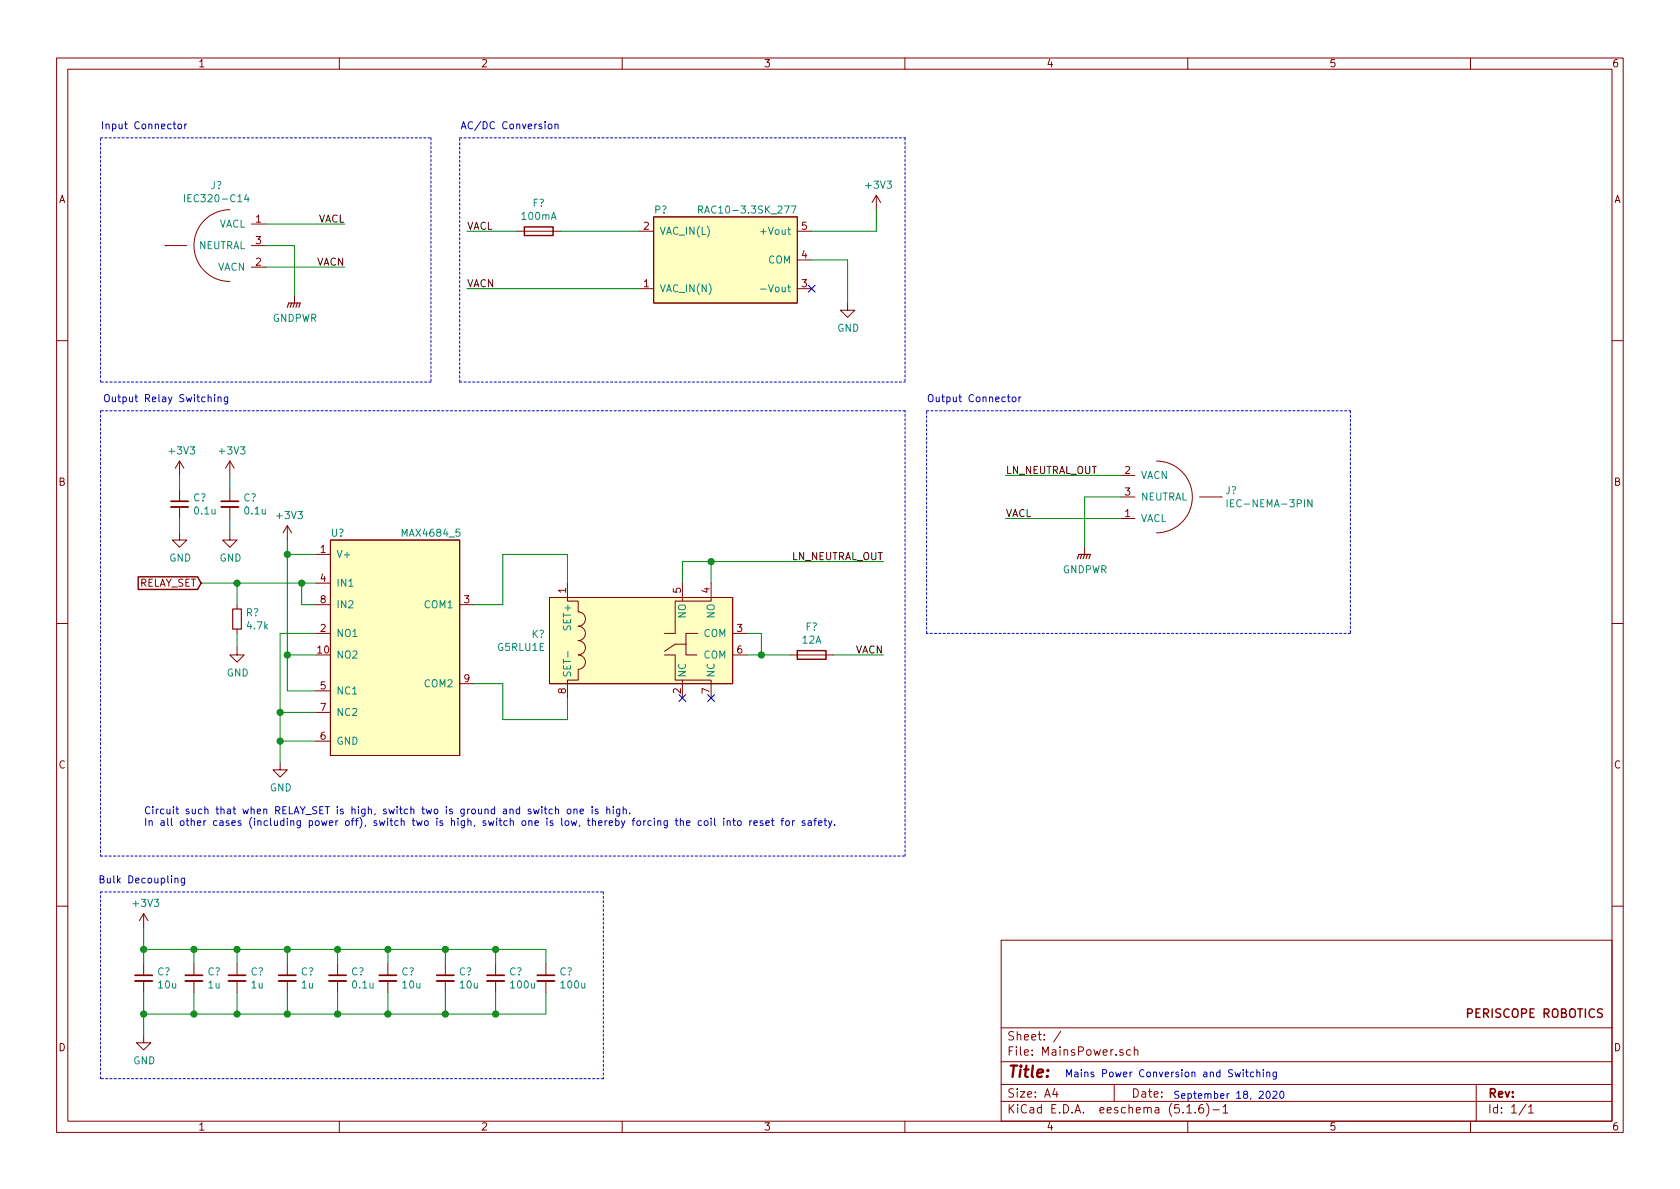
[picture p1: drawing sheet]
<svg xmlns="http://www.w3.org/2000/svg" width="297mm" height="210mm" viewBox="0 0 297 210" stroke-linecap="round" stroke-linejoin="round" font-family="sans-serif">
<g fill="none" stroke="#840000" stroke-width=".18">
<path d="M10 10.3h277v189.9h-277zM12 12.2h273v186.1h-273zM60 10.3v1.9M110 10.3v1.9M160 10.3v1.9M210 10.3v1.9M260 10.3v1.9M40.6 37.1a6.3 6.3 0 0 0-6.3 6.3 6.3 6.3 0 0 0 6.3 6.4M44.4 39.6h2.6M115.6 38.3h25.4v15.3h-25.4zM154.9 34.5l-.7 1.3M154.9 34.5v2.6"/>
<path d="M154.9 34.5l.8 1.3M29.2 43.4h.1M29.2 43.4h3.8M44.4 43.4h2.6M44.4 47.2h2.6M52.1 52.3v1.3M91.4 40.9h7.7M113 40.9h2.6M113 51h2.6M141 40.9h2.5M141 51h2.5M141 46h2.5"/>
<path d="M149.9 53.6v1.3h1.2l-1.2 1.2-1.3-1.2h1.3M10 60.2h2M285 60.2h2M31.7 94.2v1.3h1.3l-1.3 1.3-1.2-1.3h1.2M31.7 81.5l-.7 1.3M31.7 81.5v2.6M31.7 86.6v2M31.7 89.7v2M31.7 81.5l.8 1.3M40.6 94.2v1.3h1.3l-1.3 1.3-1.2-1.3h1.2M40.6 81.5l-.7 1.3M40.6 81.5v2.6"/>
<path d="M40.6 86.6v2M40.6 89.7v2M40.6 81.5l.8 1.3M50.8 93l-.8 1.2M50.8 93v2.5M50.8 93l.8 1.2M55.9 98h2.5M58.4 95.5h22.9v38.1h-22.9zM191.8 96.8v1.2M198.1 87.9h2.6M198.1 91.7h2.6M198.1 84.1h2.6"/>
<path d="M204.5 81.5a6.3 6.3 0 0 1 6.3 6.4 6.3 6.3 0 0 1-6.3 6.3M212.1 87.9h3.8M215.9 87.9h.1M10 110.3h2M41.9 114.5v1.3h1.3l-1.3 1.3-1.3-1.3h1.3M41.9 106.9v.8M41.9 111.2v.8M55.9 112h2.5M55.9 106.9h2.5M55.9 103.1h2.5M81.3 106.9h2.5M97.2 105.7h32.3v15.2h-32.3z"/>
<path d="M100.3 103.1v3.2h1.9v1.9a1.27 1.27 0 0 1 1.3 1.3 1.27 1.27 0 0 1-1.3 1.2 1.27 1.27 0 0 1 1.3 1.3 1.27 1.27 0 0 1-1.3 1.3 1.27 1.27 0 0 1 1.3 1.2 1.27 1.27 0 0 1-1.3 1.3 1.27 1.27 0 0 1 1.3 1.3 1.27 1.27 0 0 1-1.3 1.3v1.9h-1.9v3.1M117.5 115.8h1.9v4.5h1.2M120.6 103.1v3.2M121.3 105.7h.1M121.3 113.9v1.9h1.9M121.3 113.9h-1.9l-1.9 1.3M123.2 112h.1M123.2 112h-1.9v1.9M125.7 103.1v3.2h-6.3v5.7h-1.9M129.5 115.8h2.6M129.5 112h2.6M139.7 115.8h7.6"/>
<path d="M285 110.3h2M49.5 134.9v1.2h1.3l-1.3 1.3-1.2-1.3h1.2M55.9 122.2h2.5M55.9 131.1h2.5M55.9 126h2.5M81.3 120.9h2.5M120.6 123.4v-3.1h5.1v3.1M10 160.2h2M25.4 161.5v2.6M25.4 170.4v2.1M25.4 173.5v2M25.4 161.5l-.8 1.3"/>
<path d="M25.4 161.5l.8 1.3M34.3 170.4v2.1M34.3 173.5v2M41.9 170.4v2.1M41.9 173.5v2M50.8 170.4v2.1M50.8 173.5v2M59.7 170.4v2.1M59.7 173.5v2M68.6 170.4v2.1M68.6 173.5v2M78.7 170.4v2.1"/>
<path d="M78.7 173.5v2M87.6 170.4v2.1M87.6 173.5v2M96.5 170.4v2.1M96.5 173.5v2M177 166.3h108v32h-108zM285 160.2h2M25.4 183.1v1.3h1.3l-1.3 1.3-1.3-1.3h1.3M60 198.3v1.9M110 198.3v1.9M160 198.3v1.9M177 194.8h108"/>
<path d="M177 191.8h108M177 187.8h108M177 181.8h108M186.5 192.5l-.4 1h1M186.8 193v1M187.6 182.3l-1.3 2M197 191.8v3M198.6 185.7a.37 .37 0 0 0-.6 .1v.2l.6 .2v.1l-.2 .3-.4-.1M199.9 185.7l-.4-.1-.3 .3 .1 .6 .2 .1 .4-.1M200.6 185.7a.37 .37 0 0 1 .6 .1v.8M200.6 185.1v1.5M209.8 195.8l.5-.5v1.5"/>
<path d="M209.8 196.8h.9M210 198.3v1.9M211.3 196.7v.1M212.7 195.3a.59 .59 0 0 0-.7 .7v.7l.2 .1 .6-.1v-.5l-.1-.2-.5-.1-.2 .3M213.3 195.1a1.71 1.71 0 0 1 0 2.3M214.5 196.3h1.1M216.3 195.8l.4-.5v1.5M216.3 196.8h.8M260 198.3v1.9M261 191.8v6.5M269.8 195.2l-1.2 2M270.3 195.8l.4-.5v1.5"/>
<path d="M270.3 196.8h.8"/>
</g>
<path d="M92.7 40.1h5.1v1.6h-5.1zM24.4 102h10.5l.7 1.1-.7 1.1h-10.5zM141 115.1h5v1.5h-5zM283.3 178.5l-.6-.1-.3 .3 .1 .3 .7 .3v.5a.62 .62 0 0 1-.8 0" fill="none" stroke="#840000" stroke-width=".25"/>
<path d="M30.2 89.7h3.1M39.1 89.7h3.1M23.9 173.5h3M32.8 173.5h3M40.4 173.5h3M49.3 173.5h3M58.2 173.5h3M67.1 173.5h3M77.2 173.5h3.1M86.1 173.5h3.1M95 173.5h3" fill="none" stroke="#840000" stroke-width=".33"/>
<path d="M30.2 88.6h3.1M39.1 88.6h3.1M23.9 172.5h3M32.8 172.5h3M40.4 172.5h3M49.3 172.5h3M58.2 172.5h3M67.1 172.5h3M77.2 172.5h3.1M86.1 172.5h3.1M95 172.5h3" fill="none" stroke="#840000" stroke-width=".3"/>
<path d="M32.6 34.4v1.3M43.6 34.4l-.3 .8h.7M43.9 34.8v.9M123.5 37.1l.7-.1v-.5l-.2-.1h-.5v1.3M123.8 37.1l.4 .6M139.9 36.4h.8l-.5 1.3M134.5 51.1h1M217 88.4v1.2M232 88.4v1.2l-.8-1.2v1.2M100.4 115.2v1" fill="none" stroke="#008484" stroke-width=".18"/>
<path d="M50.8 54.4l.3-.8h2l-.3 .8M51.6 53.6l-.3 .8M52.1 53.6l-.3 .8M52.6 53.6l-.3 .8M190.5 98.8l.3-.8h2l-.3 .8M191.3 98l-.3 .8M191.8 98l-.3 .8M192.3 98l-.3 .8M41.1 107.7h1.6v3.5h-1.6z" fill="none" stroke="#840000" stroke-width=".2"/>
<g fill="#ffffc2" stroke="#ffffc2" stroke-width=".18">
<path d="M97.2 105.7h32.3v15.2h-32.3z"/>
<path d="M58.4 95.5h22.9v38.1h-22.9z"/>
<path d="M115.6 38.3h25.4v15.3h-25.4z"/>
</g>
<g fill="none" stroke="#0000c2" stroke-width=".18" stroke-dasharray=".4 .4">
<path d="M17.8 24.4h58.4M76.2 24.4v43.2M81.3 24.4h78.7M160 24.4v43.2M17.8 67.6v-43.2M17.8 72.6v78.8M76.2 67.6h-58.4M81.3 67.6v-43.2M81.3 67.6h78.7M160 72.6h-142.2M163.8 72.6h75M238.8 72.6v39.4"/>
<path d="M163.8 112v-39.4M238.8 112h-75M17.8 157.7h88.9M17.8 151.4h142.2M106.7 157.7v33M160 151.4v-78.8M17.8 190.7v-33M106.7 190.7h-88.9"/>
</g>
<g fill="none" stroke="#008400" stroke-width=".18">
<path d="M47 39.6h14M154.9 37.1v3.8h-11.4M47 43.4h5.1v8.9M47 47.2h14M82.5 40.9h8.9M82.5 51h30.5M99.1 40.9h13.9M143.5 46h6.4v7.6M31.7 84.1v2.5M31.7 91.7v2.5M40.6 84.1v2.5M40.6 91.7v2.5"/>
<path d="M50.8 95.5v26.7h5.1M50.8 98h5.1M125.7 99.3v3.8M156.2 99.3h-35.6v3.8M177.8 91.7h20.3M177.8 84.1h20.3M198.1 87.9h-6.3v8.9M35.6 103.1h20.3M41.9 103.1v3.8M41.9 112v2.5M50.8 115.8h5.1M53.3 103.1v3.8h2.6"/>
<path d="M55.9 112h-6.4v22.9M100.3 103.1v-5.1h-11.4v8.9h-5.1M132.1 115.8h7.6M132.1 112h2.5v3.8M147.3 115.8h8.9M49.5 131.1h6.4M49.5 126h6.4M83.8 120.9h5.1v6.3h11.4v-3.8M25.4 164.1v6.3M25.4 175.5v7.6M25.4 167.9h71.1v2.5M34.3 167.9v2.5"/>
<path d="M34.3 175.5v3.8M41.9 167.9v2.5M41.9 175.5v3.8M50.8 167.9v2.5M50.8 175.5v3.8M59.7 167.9v2.5M59.7 175.5v3.8M68.6 167.9v2.5M68.6 175.5v3.8M78.7 167.9v2.5M78.7 175.5v3.8M87.6 167.9v2.5"/>
<path d="M87.6 175.5v3.8M96.5 175.5v3.8h-71.1"/>
</g>
<g fill="none" stroke="#0000c2" stroke-width=".18">
<path d="M30.6 21.9h.5M30.8 21.5v1.1l.3 .2M31.6 22l.3-.1 .2 .2-.1 .6-.3 .1-.3-.3zM32.7 21.9v.9M33 21.9l-.3 .3M81.6 22.8l.4-1.3 .4 1.3M81.7 22.4h.6M18.5 69.9l.3-.1a.45 .45 0 0 1 .5 .4v.4l-.1 .4h-.5a.92 .92 0 0 1-.2-1.1zM19.9 70.2v.8h.3l.2-.1M40.3 70.2v1l-.3 .3-.3-.1M40.3 70.3l-.4-.1-.3 .2 .2 .6h.5M178.1 70.2h.5"/>
<path d="M178.3 69.8v1.1l.3 .1M179.1 70.3l.3-.1 .2 .2-.1 .6h-.3l-.3-.2zM180.2 70.2v.8M180.5 70.2l-.3 .2M17.7 155.5l.5-.1 .2-.2-.1-.2-.6-.1v1.2h.5l.2-.1v-.3l-.3-.2M32.6 155.3v1l-.2 .3-.3-.1M32.6 155.3h-.3l-.3 .2 .2 .6h.4M94.3 143.1l.3 .8 .2-.6 .3 .6 .2-.8M95.8 142.6v.2M95.8 143.1v.8M96.2 143.1h.5M96.4 142.6v1.1l.3 .2"/>
<path d="M97.7 143.1h-.4l-.2 .2 .1 .6h.5M98.2 143.2l.2-.1h.3l.1 .8M98.2 142.6v1.3M100.3 143.2l.2-.1 .4 .1v.5l-.1 .2h-.3l-.2-.1zM101.5 143.2l.2-.1h.3v.8M101.5 143.1v.8M102.6 143.5l.6-.1-.1-.3h-.4l-.1 .2v.6h.5M104.7 142.6v.2M104.7 143.1v.8M105.7 143.1h-.3l-.2 .2 .1 .1 .4 .2v.3h-.5M107.3 143.2l.2-.1h.3v.8M107.3 142.6v1.3"/>
<path d="M108.4 142.6v.2M108.4 143.1v.8M109.6 143.1l-.1 1.1-.2 .1h-.3M109.6 143.1h-.4l-.2 .2 .1 .6h.5M110.2 143.2l.2-.1h.3v.8M110.2 142.6v1.3M111.3 143.8v.1M119.4 145.1h.5M119.6 144.7v1.1l.3 .2M120.3 145.3l.2-.2 .3 .1v.8M120.3 144.7v1.3M121.4 145.5l.6-.1-.1-.2-.3-.1-.2 .2v.6h.5"/>
<path d="M124 145.2l-.3-.1-.3 .3 .1 .5h.5M124.6 145.2l.3-.1 .3 .3-.1 .5-.3 .1-.3-.3zM125.7 144.7v.1M125.7 145.1v.9M126.3 144.7v1.1l.2 .2M128 144.7v.1M128 145.1v.9M128.6 145.3l.2-.2 .3 .1v.8M128.6 145.1v.9M129.5 145.1h.5M129.7 144.7v1.1l.3 .2M130.5 145.2l.3-.1 .3 .3-.2 .5-.3 .1-.2-.3z"/>
<path d="M132.6 145.1v.9M132.9 145.1l-.3 .3M133.3 145.5l.6-.1-.1-.2-.3-.1-.2 .2v.6h.5M134.9 145.2l-.3-.1-.2 .2v.2l.5 .1v.3h-.5M135.4 145.5l.6-.1v-.2l-.4-.1-.2 .2 .1 .6h.5M136.4 145.1h.5M136.6 144.7v1.1l.3 .2M138.1 145.1h.5M138.6 144.7l-.3 .2v1.1M139 145.2l.3-.1 .2 .2v.6l-.3 .1-.3-.3zM140.1 145.1v.9M140.5 145.1l-.4 .3"/>
<path d="M142.3 145.2l-.3-.1-.2 .2 .1 .2 .4 .1v.3h-.5M142.9 145.2h.5l.1 .8M143.5 145.4l-.5 .1-.2 .2 .1 .2h.6M143.9 145.1h.4M144.3 144.7l-.2 .2v1.1M144.7 145.5l.6-.1v-.2l-.4-.1-.2 .2 .1 .6h.5M145.7 145.1h.5M145.9 144.7v1.1l.3 .2M146.5 145.1l.3 .9M147.1 145.1l-.4 1.2-.2 .1M147.6 145.8v.2M188.6 190.4v-1.3l.4 1 .4-1v1.3"/>
<path d="M190 189.6h.5l.1 .8M190.6 189.9h-.4l-.2 .2v.3h.6M191.2 189.1v.2M191.2 189.6v.8M191.8 189.7l.2-.1h.3l.1 .8M191.8 189.6v.8M208.4 193h-.5l-.2 .2 .1 .3 .6 .2v.4l-.2 .1h-.5M208.9 193.8l.6-.1v-.3h-.4l-.2 .2 .1 .6h.5M210.1 193.4h.3l.3 .2-.2 .6h-.4M210.1 193.4v1.3M224 189.7l.2-.1h.3v.8M225.7 189.6v1l-.3 .2h-.3"/>
<path d="M225.7 189.6h-.4l-.2 .2 .1 .6h.5"/>
</g>
<g fill="#008400" stroke="#008400" stroke-width=".25">
<circle cx="49.5" cy="131.1" r=".51"/>
<circle cx="49.5" cy="126" r=".51"/>
<circle cx="50.8" cy="179.3" r=".51"/>
<circle cx="53.3" cy="103.1" r=".51"/>
<circle cx="59.7" cy="167.9" r=".51"/>
<circle cx="41.9" cy="167.9" r=".51"/>
<circle cx="41.9" cy="179.3" r=".51"/>
<circle cx="34.3" cy="167.9" r=".51"/>
<circle cx="34.3" cy="179.3" r=".51"/>
<circle cx="25.4" cy="179.3" r=".51"/>
<circle cx="25.4" cy="167.9" r=".51"/>
<circle cx="50.8" cy="167.9" r=".51"/>
<circle cx="50.8" cy="115.8" r=".51"/>
<circle cx="59.7" cy="179.3" r=".51"/>
<circle cx="50.8" cy="98" r=".51"/>
<circle cx="87.6" cy="179.3" r=".51"/>
<circle cx="78.7" cy="179.3" r=".51"/>
<circle cx="41.9" cy="103.1" r=".51"/>
<circle cx="68.6" cy="167.9" r=".51"/>
<circle cx="68.6" cy="179.3" r=".51"/>
<circle cx="78.7" cy="167.9" r=".51"/>
<circle cx="134.6" cy="115.8" r=".51"/>
<circle cx="87.6" cy="167.9" r=".51"/>
<circle cx="125.7" cy="99.3" r=".51"/>
</g>
<path d="M142.9 50.4l1.2 1.3M144.1 50.4l-1.2 1.3M120 122.8l1.3 1.2M121.3 122.8l-1.3 1.2M125.1 122.8l1.2 1.2M126.3 122.8l-1.2 1.2" fill="none" stroke="#000084" stroke-width=".18"/>
<text font-size="2.8" fill="#840000" x="178" y="190.5">Title:</text>
<g font-size="2.1" fill="#840000">
<text x="259" y="180">PERISCOPE ROBOTICS</text>
<text x="178" y="184">Sheet: /</text>
<text x="178" y="186.7">File: MainsPower.sch</text>
<text x="178" y="196.9">KiCad E.D.A. eeschema (5.1.6)-1</text>
<text x="178" y="194.1">Size: A4</text>
<text x="200" y="194.1">Date:</text>
<text x="263" y="194.1">Rev:</text>
<text x="263" y="196.9">Id: 1/1</text>
</g>
<g font-size="1.8" fill="#840000">
<text x="35" y="11.9">1</text>
<text x="85" y="11.9">2</text>
<text x="135" y="11.9">3</text>
<text x="185" y="11.9">4</text>
<text x="235" y="11.9">5</text>
<text x="285" y="11.9">6</text>
<text x="10.4" y="35.9">A</text>
<text x="285.4" y="35.9">A</text>
<text x="45.2" y="39.4">1</text>
<text x="113.8" y="40.6">2</text>
<text x="141.8" y="40.6">5</text>
<text x="45.2" y="47">2</text>
<text x="45.2" y="43.2">3</text>
<text x="141.8" y="45.7">4</text>
<text x="113.8" y="50.8">1</text>
<text x="141.8" y="50.8">3</text>
<text x="198.9" y="83.8">2</text>
<text x="10.4" y="85.9">B</text>
<text x="198.9" y="87.6">3</text>
<text x="285.4" y="85.9">B</text>
<text x="198.9" y="91.4">1</text>
<text x="56.7" y="97.8">1</text>
<text x="24.4" y="103.8">RELAY_SET</text>
<text x="56.7" y="102.9">4</text>
<text x="56.7" y="106.7">8</text>
<text x="82.1" y="106.7">3</text>
<text x="100.1" y="104.9" transform="rotate(-90 100.1 104.9)">1</text>
<text x="120.4" y="104.9" transform="rotate(-90 120.4 104.9)">5</text>
<text x="125.5" y="104.9" transform="rotate(-90 125.5 104.9)">4</text>
<text x="56.7" y="111.8">2</text>
<text x="130.3" y="111.8">3</text>
<text x="56.2" y="115.6">10</text>
<text x="130.3" y="115.6">6</text>
<text x="56.7" y="121.9">5</text>
<text x="56.7" y="125.7">7</text>
<text x="82.1" y="120.6">9</text>
<text x="100.1" y="122.7" transform="rotate(-90 100.1 122.7)">8</text>
<text x="120.4" y="122.7" transform="rotate(-90 120.4 122.7)">2</text>
<text x="125.5" y="122.7" transform="rotate(-90 125.5 122.7)">7</text>
<text x="56.7" y="130.8">6</text>
<text x="10.4" y="135.9">C</text>
<text x="285.4" y="135.9">C</text>
<text x="10.4" y="185.9">D</text>
<text x="285.4" y="185.9">D</text>
<text x="35" y="199.9">1</text>
<text x="85" y="199.9">2</text>
<text x="135" y="199.9">3</text>
<text x="185" y="199.9">4</text>
<text x="235" y="199.9">5</text>
<text x="285" y="199.9">6</text>
</g>
<g font-size="1.8" fill="#0000c2">
<text x="17.8" y="22.9">Input Connector</text>
<text x="83.2" y="22.9">AC/DC Conversion</text>
<text x="20.8" y="71.1">Output Relay Switching</text>
<text x="163.8" y="71.1">Output Connector</text>
<text x="25.4" y="144">Circuit such that when RELAY_SET is high, switch two is ground and switch one is high.</text>
<text x="25.4" y="146">In all other cases (including power off), switch two is high, switch one is low, thereby forcing the coil into reset for safety.</text>
<text x="19.1" y="156.2">Bulk Decoupling</text>
<text x="192.5" y="190.5">Mains Power Conversion and Switching</text>
<text x="210.8" y="194.3">September 18, 2020</text>
</g>
<g font-size="1.8" fill="#008484">
<text x="33.4" y="35.8">IEC320-C14</text>
<text x="37.3" y="33.4">J?</text>
<text x="153.2" y="33.4">+3V3</text>
<text x="38.6" y="40.3">VACL</text>
<text x="92.4" y="38.9">100mA</text>
<text x="94.2" y="36.6">F?</text>
<text x="115.7" y="37.8">P?</text>
<text x="116.6" y="41.5">VAC_IN(L)</text>
<text x="124.5" y="37.8">RAC10-3.3SK_277</text>
<text x="135" y="41.5">+Vout</text>
<text x="35" y="44.1">NEUTRAL</text>
<text x="38.4" y="47.9">VACN</text>
<text x="135.8" y="46.6">COM</text>
<text x="116.6" y="51.7">VAC_IN(N)</text>
<text x="135.4" y="51.7">-Vout</text>
<text x="48.2" y="56.9">GNDPWR</text>
<text x="148" y="58.7">GND</text>
<text x="30" y="80.4">+3V3</text>
<text x="38.9" y="80.4">+3V3</text>
<text x="34.2" y="88.7">C?</text>
<text x="43.1" y="88.7">C?</text>
<text x="201.7" y="84.7">VACN</text>
<text x="201.7" y="88.5">NEUTRAL</text>
<text x="216.7" y="87.4">J?</text>
<text x="217.9" y="89.7">IEC-NEMA-3PIN</text>
<text x="34.5" y="91">0.1u</text>
<text x="43.4" y="91">0.1u</text>
<text x="49.1" y="91.8">+3V3</text>
<text x="58.5" y="94.9">U?</text>
<text x="71.3" y="94.9">MAX4684_5</text>
<text x="201.7" y="92.3">VACL</text>
<text x="29.9" y="99.3">GND</text>
<text x="38.8" y="99.3">GND</text>
<text x="59.4" y="98.7">V+</text>
<text x="187.9" y="101.4">GNDPWR</text>
<text x="59.4" y="103.8">IN1</text>
<text x="59.4" y="107.6">IN2</text>
<text x="75.2" y="107.6">COM1</text>
<text x="43.5" y="109">R?</text>
<text x="43.8" y="111.3">4.7k</text>
<text x="59.4" y="112.6">NO1</text>
<text x="94" y="112.8">K?</text>
<text x="101" y="111.1" transform="rotate(-90 101 111.1)">SET+</text>
<text x="121.3" y="109.3" transform="rotate(-90 121.3 109.3)">NO</text>
<text x="124.4" y="112.6">COM</text>
<text x="126.4" y="109.3" transform="rotate(-90 126.4 109.3)">NO</text>
<text x="141.9" y="113.8">12A</text>
<text x="142.4" y="111.5">F?</text>
<text x="40.1" y="119.6">GND</text>
<text x="59.4" y="116.5">NO2</text>
<text x="88.1" y="115.1">G5RLU1E</text>
<text x="101" y="119.9" transform="rotate(-90 101 119.9)">SET-</text>
<text x="121.3" y="119.9" transform="rotate(-90 121.3 119.9)">NC</text>
<text x="124.4" y="116.5">COM</text>
<text x="126.4" y="119.9" transform="rotate(-90 126.4 119.9)">NC</text>
<text x="59.4" y="122.8">NC1</text>
<text x="75.2" y="121.5">COM2</text>
<text x="59.4" y="131.7">GND</text>
<text x="59.4" y="126.6">NC2</text>
<text x="47.7" y="139.9">GND</text>
<text x="23.7" y="160.4">+3V3</text>
<text x="27.8" y="172.5">C?</text>
<text x="36.7" y="172.5">C?</text>
<text x="44.3" y="172.5">C?</text>
<text x="53.2" y="172.5">C?</text>
<text x="62.1" y="172.5">C?</text>
<text x="71" y="172.5">C?</text>
<text x="81.2" y="172.5">C?</text>
<text x="90" y="172.5">C?</text>
<text x="98.9" y="172.5">C?</text>
<text x="28.1" y="174.8">10u</text>
<text x="36.9" y="174.8">1u</text>
<text x="44.5" y="174.8">1u</text>
<text x="53.4" y="174.8">1u</text>
<text x="62.4" y="174.8">0.1u</text>
<text x="71.2" y="174.8">10u</text>
<text x="81.4" y="174.8">10u</text>
<text x="90.4" y="174.8">100u</text>
<text x="99.3" y="174.8">100u</text>
<text x="23.6" y="188.2">GND</text>
</g>
<g font-size="1.8">
<text x="56.1" y="39.4">VACL</text>
<text x="82.5" y="40.6">VACL</text>
<text x="56" y="47">VACN</text>
<text x="82.5" y="50.8">VACN</text>
<text x="177.8" y="83.8">LN_NEUTRAL_OUT</text>
<text x="177.8" y="91.4">VACL</text>
<text x="139.7" y="99.1">LN_NEUTRAL_OUT</text>
<text x="151.2" y="115.6">VACN</text>
</g>
</svg>
